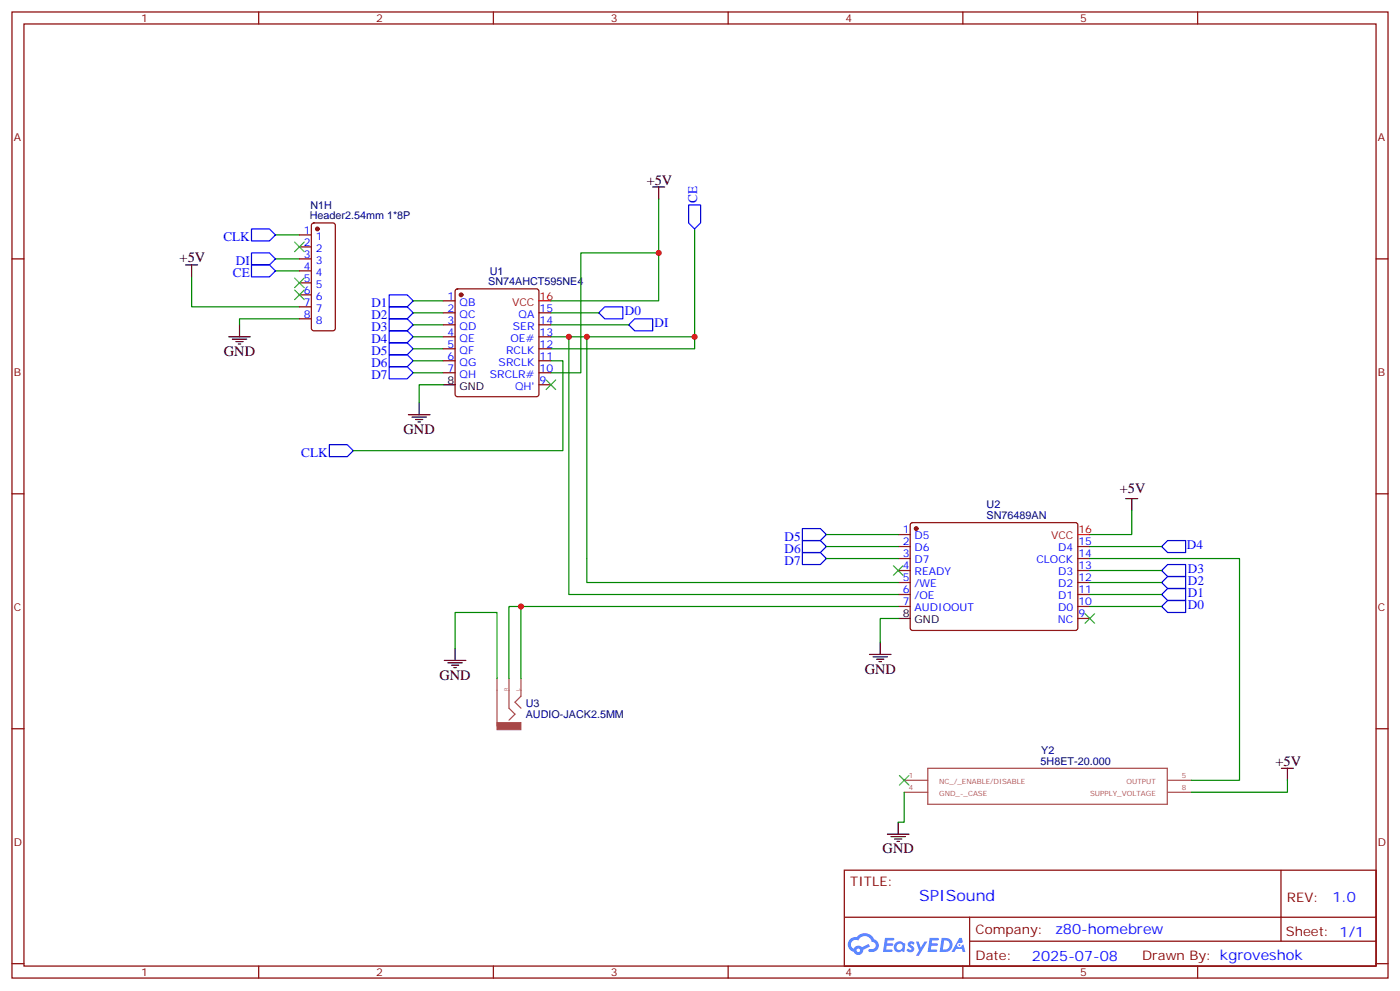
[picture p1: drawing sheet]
<svg xmlns="http://www.w3.org/2000/svg" width="412mm" height="292mm" viewBox="0 0 412 292" stroke-linecap="round" stroke-linejoin="round" font-family="sans-serif">
<g fill="none" stroke="#870000" stroke-width=".35">
<path d="M3.5 3.5h405.4v284.4h-405.4zM7.1 7.1h398.2v277.2h-398.2zM76.2 3.5v3.6M145.3 3.5v3.6M214.5 3.5v3.6M283.6 3.5v3.6M352.8 3.5v3.6M3.5 76.2h3.6M405.3 76.2h3.6M3.5 145.3h3.6M405.3 145.3h3.6M3.5 214.5h3.6"/>
<path d="M405.3 214.5h3.6M248.7 256.1h156.6v28.2h-156.6zM377.3 256.1v20.9M248.7 270h156.5M285.6 277h119.6M285.6 270v14.1M3.5 283.6h3.6M76.2 284.3v3.6M145.3 284.3v3.6M214.5 284.3v3.6M283.6 284.3v3.6M352.8 284.3v3.6"/>
<path d="M405.3 283.6h3.6"/>
</g>
<g fill="#5487ff">
<path d="M267.7 277.3a1.22 1.22 0 0 1 1.7 .3l-.4 .5a.47 .47 0 0 0-.3-.4 .47 .47 0 0 0-.5 .2l.1 .3a1.14 1.14 0 0 1 .8 1.7 1.14 1.14 0 0 1-1.9 0l-.2-.2 .5-.5 .7 .4a.29 .29 0 0 0 .3-.3 .29 .29 0 0 0-.2-.3 1.04 1.04 0 0 1-.6-1.7z"/>
<path d="M260.7 276h2.4l.3 .2-.2 .5-1.8 .1-.1 .8h1.5l.3 .4-.3 .4h-1.6l-.2 1.1h1.7l.2 .3-.2 .3-2.6 .1z"/>
<path d="M273.8 276h2.4l.3 .2-.1 .5-1.8 .1-.2 .8h1.6l.3 .4-.4 .4h-1.6l-.1 1.1h1.7l.2 .3-.2 .3-2.6 .1z"/>
<path d="M282.6 276.1h.7l.3 1.2-.6 .3a.69 .69 0 0 0-1 .3 .69 .69 0 0 0 .4 1 .69 .69 0 0 0 .9-.7l.5-.2 .6 2.2h-.8l-.2-.9h-1.8l-.5 .9h-.8z"/>
<path d="M269.8 277.1h.8l.6 1.8 1.1-1.8h.9l-2.6 4.2h-.8l.9-1.5z"/>
<path d="M277.4 276.1l-.6 4.1h1.3a2.11 2.11 0 0 0 2.5-2.1 2.11 2.11 0 0 0-2.5-2zM278.1 276.8a1.39 1.39 0 0 1 1.7 1.4 1.39 1.39 0 0 1-1.8 1.3h-.3z"/>
<path d="M263.7 277.7a1.54 1.54 0 0 0-.1 2.1 1.54 1.54 0 0 0 2.2 .2l.6 .2 .3-2.3-.2-.2-.4-.1a1.49 1.49 0 0 0-2.4 .1zM264 278.7a.94 .94 0 0 1 1.8 0 .94 .94 0 0 1-1.8 0z"/>
<path d="M250.4 276.4a2.18 2.18 0 0 0 1.1 3.7 1.44 1.44 0 0 0 1.6 1 1.44 1.44 0 0 0 1.2-1.5l2-1-.5-.8-1.9 1a1.47 1.47 0 0 0-2.4 .4 1.39 1.39 0 0 1-.7-1.9 1.39 1.39 0 0 1 2-.5 2.12 2.12 0 0 1 2.2-1.3 2.12 2.12 0 0 1 1.9 1.7 1.14 1.14 0 0 1 1.1 1.4 1.14 1.14 0 0 1-1.7 .8 .43 .43 0 0 0-.5 .3 .43 .43 0 0 0 .4 .5 1.98 1.98 0 0 0 2.5-1.2 1.98 1.98 0 0 0-1.2-2.5 3.1 3.1 0 0 0-5.3-.7l-.9 .1zM252.3 279.7a.55 .55 0 0 1 1.1 0 .55 .55 0 0 1-1.1 0z"/>
<circle cx="282.6" cy="278.1" r=".26"/>
</g>
<g fill="none" stroke="#870000" stroke-width=".35">
<path d="M88.2 69.1h3.5M88.2 72.7h3.5M88.2 76.2h3.5M88.2 79.7h3.5M92 65.8l.4-.2h5.7l.5 .2 .2 .5v30.4l-.3 .5-.4 .2h-5.7l-.5-.3-.2-.4v-30.4zM88.2 83.3h3.5M88.2 86.8h3.5M88.2 90.3h3.5M88.2 93.8h3.5M130.5 88.5h3.6M130.5 92.1h3.6M130.5 95.6h3.6"/>
<path d="M130.5 99.1h3.6M134.3 85.2l.5-.2h23.2l.5 .2 .2 .5v30.4l-.2 .5-.5 .2h-23.2l-.5-.3-.2-.4v-30.4zM158.7 92.1h3.6M158.7 95.6h3.6M158.7 99.1h3.6M130.5 102.7h3.6M130.5 106.2h3.6M130.5 109.7h3.6M158.7 102.7h3.6M158.7 106.2h3.6M158.7 109.7h3.6M158.7 113.2h3.6"/>
<path d="M264.6 157.3h3.5M268.3 154l.5-.2 48.3 .1 .4 .6-.1 30.6-.6 .5-48.3-.1-.4-.6v-30.4zM264.6 160.9h3.5M264.6 164.4h3.5M264.6 167.9h3.5M264.6 171.4h3.5M264.6 175h3.5M264.6 178.5h3.5M317.5 160.9h3.5M317.5 164.4h3.5M317.5 167.9h3.5M317.5 171.4h3.5"/>
<path d="M317.5 175h3.5M317.5 178.5h3.5M317.5 182h3.5"/>
</g>
<g fill="#870000" stroke="#870000" stroke-width=".35">
<circle cx="135.8" cy="86.8" r=".53"/>
<circle cx="93.5" cy="67.4" r=".53"/>
<circle cx="269.9" cy="155.6" r=".53"/>
</g>
<g fill="none" stroke="#000" stroke-width=".35">
<path d="M192.3 55h3.5M194 55v3.6M54.7 78h3.5M56.4 78v3.5M67.4 99.1h6.3M68.4 99.8h4.3M70.6 95.6v3.5M69.5 100.5h2.1M70.2 101.2h.7M123.5 118.5v3.6M130.5 113.2h3.6M120.3 122.1h6.3"/>
<path d="M121.4 122.8h4.2M122.4 123.5h2.1M123.1 124.2h.7M331.6 146.8h3.5M333.4 146.8v3.5M130.9 194.4h6.3M131.9 195.1h4.3M133 195.8h2.1M133.7 196.5h.7M134.1 190.9v3.5M256.1 192.6h6.4M257.2 193.3h4.2"/>
<path d="M258.2 194h2.1M258.9 194.7h.7M259.3 189.1v3.5M264.6 182h3.5M377.5 226.1h3.5M379.2 226.1v3.6M261.4 245.5h6.4M262.5 246.2h4.2M263.5 246.9h2.1M264.2 247.6h.7M264.6 242v3.5"/>
</g>
<path d="M158.7 88.5h3.6M317.5 157.3h3.5" fill="none" stroke="#f00" stroke-width=".35"/>
<g fill="none" stroke="#008700" stroke-width=".35">
<path d="M194 58.6v29.9h-31.7M81.1 79.7h7.1M81.1 76.2h7.1M81.1 69.1h7.1M194 74.4h-22.9v35.3h-8.8M204.6 67.4v31.7h-42.3M56.4 81.5v8.8h31.8M88.2 93.8h-17.6v1.8M121.7 92.1h8.8M121.7 88.5h8.8M121.7 95.6h8.8M121.7 99.1h8.8"/>
<path d="M162.3 92.1h14.1M162.3 95.6h22.9M167.6 99.1v75.9h97M172.9 99.1v72.3h91.7M204.6 99.1v3.6h-42.3M121.7 102.7h8.8M121.7 106.2h8.8M121.7 109.7h8.8M130.5 113.2h-7v5.3M162.3 106.2h3.5v26.4h-61.7M243.4 157.3h21.2M333.4 150.3v7h-12.4"/>
<path d="M153.5 178.5v21.2M243.4 164.4h21.2M243.4 160.9h21.2M264.6 178.5h-114.7v21.2M321 164.4h44.1v65.3h-14.1M321 160.9h21.2M321 178.5h21.2M321 175h21.2M321 171.4h21.2M321 167.9h21.2M134.1 190.9v-10.6h12.3v19.4M264.6 182h-5.3v7.1"/>
<path d="M266.3 233.2v8.8h-1.7M379.2 229.7v3.5h-28.2"/>
</g>
<g fill="none" stroke="#00f" stroke-width=".35">
<path d="M74.1 67.4h5.3l1.7 1.7-1.7 1.8h-5.3zM74.1 74.4h5.3l1.7 1.8-1.7 1.8h-5.3zM74.1 78h5.3l1.7 1.7-1.7 1.8h-5.3zM202.8 60.3h3.6v5.3l-1.8 1.8-1.8-1.8zM114.7 86.8h5.2l1.8 1.7-1.8 1.8h-5.2zM114.7 90.3h5.2l1.8 1.8-1.8 1.7h-5.2zM114.7 93.8h5.2l1.8 1.8-1.8 1.8h-5.2zM114.7 97.4h5.2l1.8 1.7-1.8 1.8h-5.2zM176.4 92.1l1.8-1.8h5.2v3.5h-5.2zM185.2 95.6l1.8-1.8h5.3v3.6h-5.3zM114.7 100.9h5.2l1.8 1.8-1.8 1.7h-5.2zM114.7 104.4h5.2l1.8 1.8-1.8 1.7h-5.2z"/>
<path d="M114.7 107.9h5.2l1.8 1.8-1.8 1.8h-5.2zM97 130.9h5.3l1.8 1.7-1.8 1.8h-5.3zM236.4 155.6h5.3l1.7 1.7-1.7 1.8h-5.3zM236.4 159.1h5.3l1.7 1.8-1.7 1.7h-5.3zM236.4 162.6h5.3l1.7 1.8-1.7 1.8h-5.3zM342.2 178.5l1.8-1.8h5.2v3.6h-5.2zM342.2 175l1.8-1.8h5.2v3.5h-5.2zM342.2 171.4l1.8-1.7h5.2v3.5h-5.2zM342.2 167.9l1.8-1.7h5.2v3.5h-5.2zM342.2 160.9l1.8-1.8h5.2v3.5h-5.2z"/>
</g>
<path d="M146.4 199.7v14M149.9 199.7v8.7l1.8 1.8-1.8 1.8M153.5 199.7v5.2l-1.8 1.8 1.8 1.7M266.3 229.7h7M266.3 233.2h7M273.3 226.1h70.5v10.6h-70.5zM344.1 229.7h6.9M344.1 233.2h6.9" fill="none" stroke="#a64a4a" stroke-width=".35"/>
<g fill="none" stroke="#3c3" stroke-width=".35">
<path d="M86.8 71.3l2.8 2.8M89.6 71.3l-2.8 2.8M86.8 85.4l2.8 2.8M86.8 81.8l2.8 2.9M89.6 85.4l-2.8 2.8M89.6 81.8l-2.8 2.9M160.9 111.8l2.8 2.9M163.7 111.8l-2.8 2.9M263.2 166.5l2.8 2.8M266 166.5l-2.8 2.8M319.6 180.6l2.8 2.8M322.4 180.6l-2.8 2.8"/>
<path d="M264.9 228.2l2.9 2.9M267.8 228.2l-2.9 2.9"/>
</g>
<path d="M146.4 212.7h7.1v2.1h-7.1z" fill="#a64a4a" stroke="#a64a4a" stroke-width=".29"/>
<g fill="#c00">
<circle cx="167.6" cy="99.1" r=".88"/>
<circle cx="194" cy="74.4" r=".88"/>
<circle cx="204.6" cy="99.1" r=".88"/>
<circle cx="172.9" cy="99.1" r=".88"/>
<circle cx="153.5" cy="178.5" r=".88"/>
</g>
<text font-size="4.6" fill="#00f" x="270.8" y="265.1">SPISound</text>
<g font-size="4.2">
<text x="190.5" y="54.3">+5V</text>
<text x="52.9" y="77.3">+5V</text>
<text x="66" y="104.8">GND</text>
<text x="118.9" y="127.7">GND</text>
<text x="329.8" y="145">+5V</text>
<text x="129.5" y="200">GND</text>
<text x="254.7" y="198.3">GND</text>
<text x="375.7" y="225.4">+5V</text>
<text x="260" y="251.2">GND</text>
</g>
<g font-size="4.2" fill="#00f">
<text x="392.5" y="265.4">1.0</text>
<text x="310.9" y="274.9">z80-homebrew</text>
<text x="304" y="282.7">2025-07-08</text>
</g>
<g font-size="3.9" fill="#00f">
<text x="205.4" y="59.8" transform="rotate(-90 205.4 59.8)">CE</text>
<text x="65.8" y="70.9">CLK</text>
<text x="69.5" y="78">DI</text>
<text x="68.6" y="81.5">CE</text>
<text x="109.4" y="90.3">D1</text>
<text x="109.4" y="93.8">D2</text>
<text x="184.1" y="92.8">D0</text>
<text x="109.4" y="97.4">D3</text>
<text x="109.4" y="100.9">D4</text>
<text x="192.8" y="96.4">DI</text>
<text x="109.4" y="104.4">D5</text>
<text x="109.4" y="107.9">D6</text>
<text x="109.4" y="111.5">D7</text>
<text x="88.7" y="134.4">CLK</text>
<text x="231.1" y="159.1">D5</text>
<text x="349.7" y="161.6">D4</text>
<text x="231.1" y="162.6">D6</text>
<text x="231.1" y="166.2">D7</text>
<text x="349.9" y="172.2">D2</text>
<text x="349.9" y="168.7">D3</text>
<text x="349.9" y="179.3">D0</text>
<text x="349.9" y="175.7">D1</text>
</g>
<g font-size="3.9" fill="#800">
<text x="250.5" y="260.7">TITLE:</text>
<text x="379.1" y="265.4">REV:</text>
<text x="287.4" y="274.9">Company:</text>
<text x="378.7" y="275.5">Sheet: 1/1</text>
<text x="287.4" y="282.6">Date:</text>
<text x="336.4" y="282.7">Drawn By: kgroveshok</text>
</g>
<g font-size="3.2" fill="#800">
<text x="41.6" y="6.5">1</text>
<text x="110.8" y="6.5">2</text>
<text x="179.9" y="6.5">3</text>
<text x="249.1" y="6.5">4</text>
<text x="318.2" y="6.5">5</text>
<text x="4.1" y="41.6">A</text>
<text x="405.9" y="41.6">A</text>
<text x="4.1" y="110.8">B</text>
<text x="405.9" y="110.8">B</text>
<text x="4.1" y="179.9">C</text>
<text x="405.9" y="179.9">C</text>
<text x="4.1" y="249.1">D</text>
<text x="405.9" y="249.1">D</text>
<text x="41.6" y="287.3">1</text>
<text x="110.8" y="287.3">2</text>
<text x="179.9" y="287.3">3</text>
<text x="249.1" y="287.3">4</text>
<text x="318.2" y="287.3">5</text>
</g>
<g font-size="3.2" fill="#000080">
<text x="91.3" y="64.6">Header2.54mm 1*8P</text>
<text x="91.4" y="61.4">N1H</text>
<text x="143.8" y="84">SN74AHCT595NE4</text>
<text x="144.3" y="81">U1</text>
<text x="290.6" y="149.5">U2</text>
<text x="290.6" y="152.8">SN76489AN</text>
<text x="154.9" y="208">U3</text>
<text x="154.9" y="211.2">AUDIO-JACK2.5MM</text>
<text x="306.7" y="221.9">Y2</text>
<text x="306.5" y="225.1">5H8ET-20.000</text>
</g>
<g font-size="3.2" fill="#00f">
<text x="89.5" y="68.8">1</text>
<text x="93" y="70.6">1</text>
<text x="89.5" y="72.3">2</text>
<text x="89.5" y="75.8">3</text>
<text x="93" y="74.1">2</text>
<text x="93" y="77.6">3</text>
<text x="89.5" y="79.4">4</text>
<text x="89.5" y="82.9">5</text>
<text x="93" y="81.1">4</text>
<text x="89.5" y="86.4">6</text>
<text x="89.5" y="90">7</text>
<text x="93" y="84.7">5</text>
<text x="93" y="88.2">6</text>
<text x="131.9" y="88.2">1</text>
<text x="135.4" y="90">QB</text>
<text x="89.5" y="93.5">8</text>
<text x="93" y="91.7">7</text>
<text x="93" y="95.2">8</text>
<text x="131.9" y="91.7">2</text>
<text x="131.9" y="95.2">3</text>
<text x="135.4" y="93.5">QC</text>
<text x="152.8" y="93.5">QA</text>
<text x="158.9" y="95.2">14</text>
<text x="158.9" y="91.7">15</text>
<text x="131.9" y="98.8">4</text>
<text x="135.4" y="97">QD</text>
<text x="135.4" y="100.5">QE</text>
<text x="150.3" y="100.5">OE#</text>
<text x="151.1" y="97">SER</text>
<text x="158.9" y="98.8">13</text>
<text x="131.9" y="102.3">5</text>
<text x="131.9" y="105.8">6</text>
<text x="135.4" y="104.1">QF</text>
<text x="135.4" y="107.6">QG</text>
<text x="146.9" y="107.6">SRCLK</text>
<text x="149.1" y="104.1">RCLK</text>
<text x="158.9" y="105.8">11</text>
<text x="158.9" y="102.3">12</text>
<text x="131.9" y="109.4">7</text>
<text x="135.4" y="111.1">QH</text>
<text x="144.3" y="111.1">SRCLR#</text>
<text x="158.9" y="112.9">9</text>
<text x="158.9" y="109.4">10</text>
<text x="151.7" y="114.7">QH'</text>
<text x="265.9" y="157">1</text>
<text x="265.9" y="160.5">2</text>
<text x="269.4" y="158.7">D5</text>
<text x="317.7" y="160.5">15</text>
<text x="265.9" y="164">3</text>
<text x="265.9" y="167.6">4</text>
<text x="269.4" y="162.3">D6</text>
<text x="269.4" y="165.8">D7</text>
<text x="305.3" y="165.8">CLOCK</text>
<text x="311.7" y="162.3">D4</text>
<text x="317.7" y="167.6">13</text>
<text x="317.7" y="164">14</text>
<text x="265.9" y="171.1">5</text>
<text x="269.4" y="169.3">READY</text>
<text x="269.4" y="172.9">/WE</text>
<text x="311.7" y="172.9">D2</text>
<text x="311.7" y="169.3">D3</text>
<text x="317.7" y="171.1">12</text>
<text x="265.9" y="174.6">6</text>
<text x="265.9" y="178.2">7</text>
<text x="269.4" y="176.4">/OE</text>
<text x="269.4" y="179.9">AUDIOOUT</text>
<text x="311.7" y="179.9">D0</text>
<text x="311.7" y="176.4">D1</text>
<text x="317.7" y="178.2">10</text>
<text x="317.7" y="174.6">11</text>
<text x="311.6" y="183.4">NC</text>
<text x="317.7" y="181.7">9</text>
</g>
<g font-size="3.2" fill="#f00">
<text x="150.8" y="90">VCC</text>
<text x="158.9" y="88.2">16</text>
<text x="309.6" y="158.7">VCC</text>
<text x="317.7" y="157">16</text>
</g>
<g font-size="3.2">
<text x="131.9" y="112.9">8</text>
<text x="135.4" y="114.7">GND</text>
<text x="265.9" y="181.7">8</text>
<text x="269.4" y="183.4">GND</text>
</g>
<g font-size="2.1" fill="#a54b4b">
<text x="267.7" y="229">1</text>
<text x="267.7" y="232.5">4</text>
<text x="276.7" y="230.7">NC_/_ENABLE/DISABLE</text>
<text x="331.8" y="230.7">OUTPUT</text>
<text x="348.1" y="229">5</text>
<text x="348.1" y="232.5">8</text>
<text x="276.7" y="234.2">GND_-_CASE</text>
<text x="321.1" y="234.2">SUPPLY_VOLTAGE</text>
</g>
<g font-size="1.4" fill="#a54b4b">
<text x="149.6" y="203.5" transform="rotate(-90 149.6 203.5)">R</text>
<text x="153.1" y="203.5" transform="rotate(-90 153.1 203.5)">L</text>
</g>
</svg>
